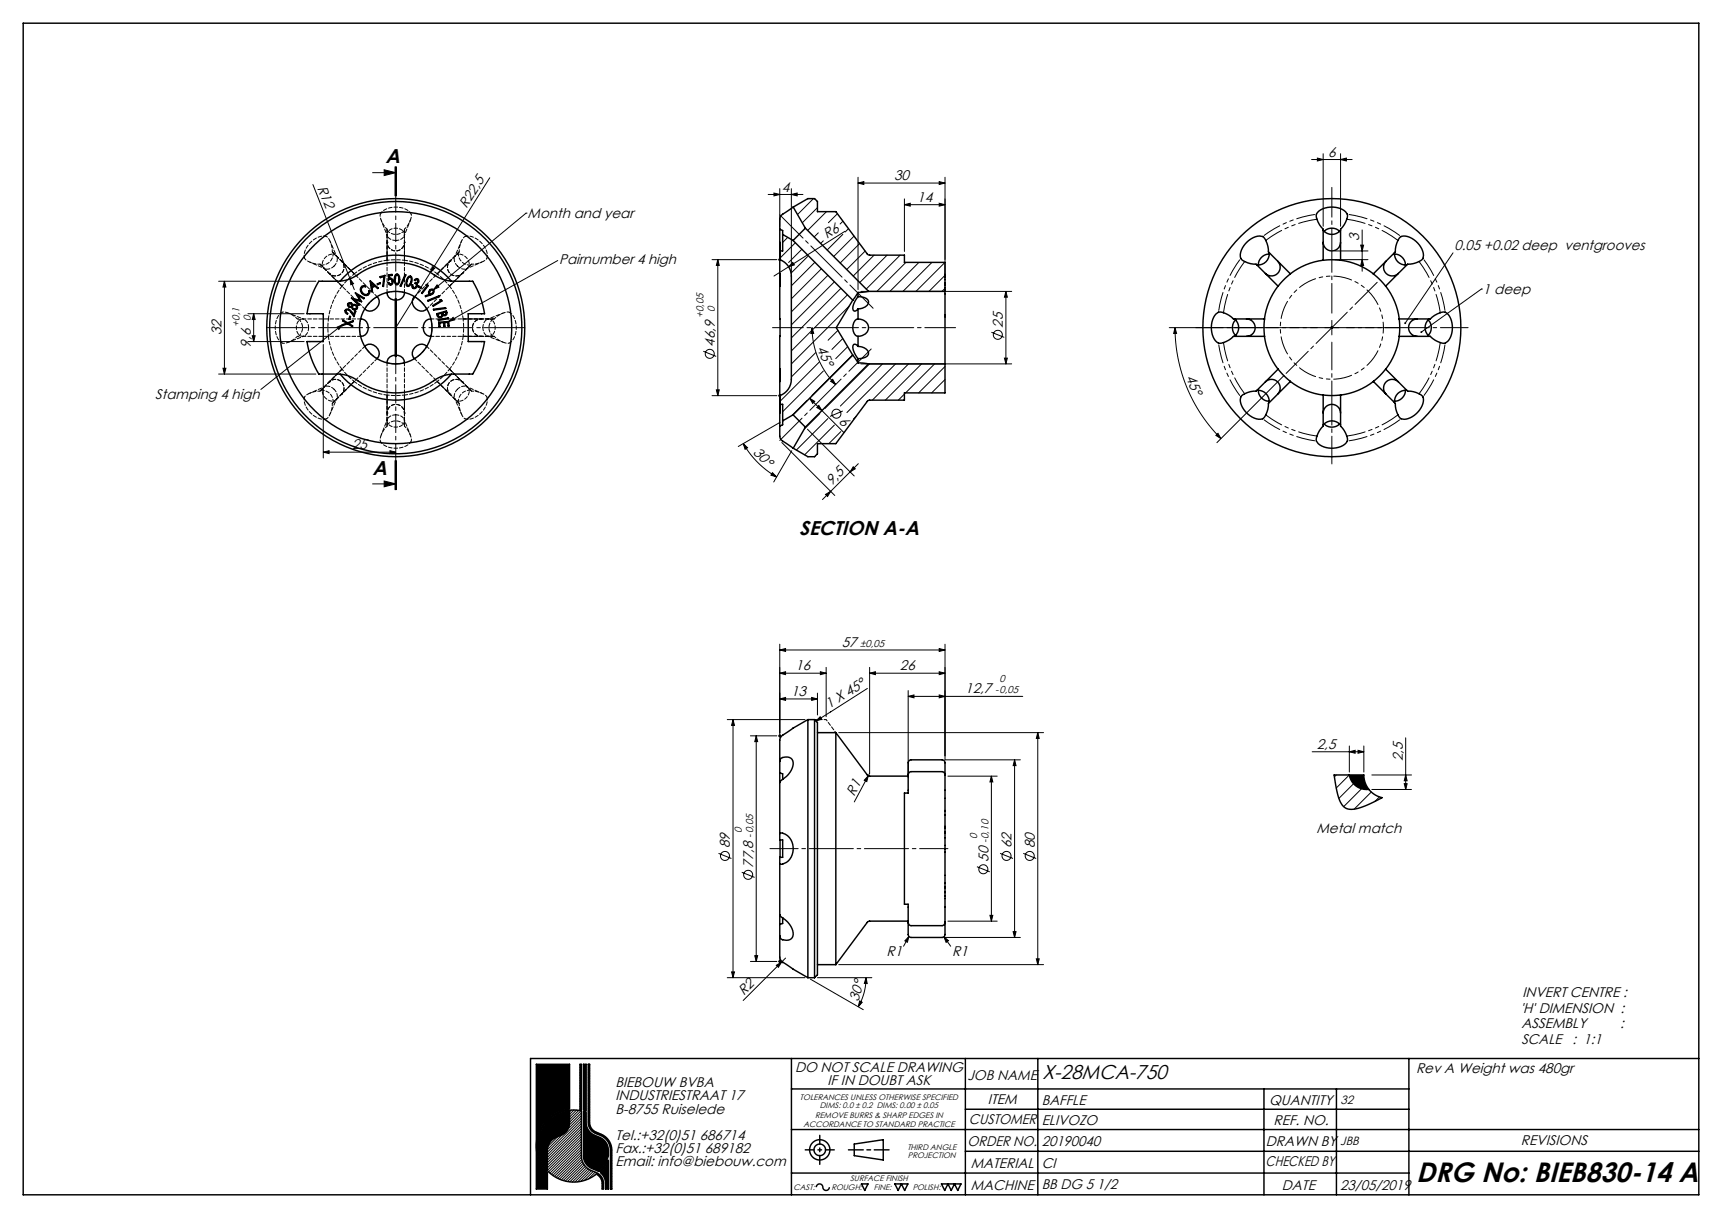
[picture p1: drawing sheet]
<svg xmlns="http://www.w3.org/2000/svg" width="594mm" height="420mm" viewBox="0 0 594 420" stroke-linecap="round" stroke-linejoin="round" font-family="sans-serif">
<g fill="none" stroke="#000" stroke-width=".34">
<path d="M128.5 59.5h8M132.5 58.5l4 1-4 1zM136.3 57.5v10M136.5 57.5v10M136.8 57.5v10M452.4 55h14M454.4 54.5l2 .5-2 .5zM456.4 53v25M462.4 55l2-.5v1zM462.4 53v25M107.9 63.6l14.3 36.3M168.9 61.3l-32.4 51.7"/>
<path d="M181.5 73.5h.1M181.5 73.5l-32 26.4M265 67.1h12M267 66.6l2 .5-2 .5zM269 65.1v12.9M273 67.1l2-.5v1zM273 65.1v29.1M278.7 68.5h2.3M280.6 68.5l-5.5 5.5M282 71.6l-5.3 5.2M285.1 73l-6.5 6.5M288.9 73.7l-3.1 3.1"/>
<path d="M290.8 76.3l-1 .9M291.4 79.8l-24.4 15.4M292.7 78.9l-1.2 1.1M296 63.1l2-.5v1zM296 61.1v38.7M296 63.1h30M312 70.6l2-.5v1zM312 68.6v18.1M312 70.6h14M324 62.6l2 .5-2 .5zM324 70.1l2 .5-2 .5zM326 61.1v34.9"/>
<path d="M469.9 79.3v14.2M75.4 97h33.6M77.4 97v32M77.4 97l.5 2h-1zM120.7 96.2l1.2 1.6-.9 .4zM149.1 92l.9 .5-1.5 1.4zM150.8 98.2l.6 .8-1.9 .9zM192.4 89.8l-37.6 21.1M245.6 89.5h22.4M247.6 89.5v46.9M247.6 89.5l.5 2h-1zM268.5 89.5h1"/>
<path d="M268.6 89.2l.7 .7M269 89v1M269.3 89.2l-.7 .7M271.7 81.9l-1.7 1.7M273.5 90.5l.5 .8-1.9 .7zM274.4 83.7l-5.3 5.3M276.6 86l-4.6 4.5M278.6 88.5l-5.7 5.7M281.1 90.4l-8.1 8.2M282.3 80.3l-1.5 1.4M283.3 92.7l-10.3 10.4M284 83l-.9 1"/>
<path d="M285.6 94.9l-12.6 12.6M287.8 97.2l-14.8 14.8M290.1 99.4l-17.1 17.1M290.7 80.8l-5.4 5.4M294.6 81.4l-7 7M296.5 84l-6.7 6.7M298.4 86.6l-6.3 6.3M301.5 88l-7.2 7.2M306 88l-9.4 9.4M310.5 88l-11.7 11.7M312.5 90.5l-10 10M317 90.5l-10 10"/>
<path d="M321.5 90.5l-10 10M325.9 95.1l-5.5 5.4M326 90.5l-10 10M326 99.4l-1.1 1.1M460.4 89.5h11.5M460.4 86.5h11.5M469.4 84.5h1l-.5 2zM469.9 89.5l.5 2h-1zM501.2 87.2l-16.5 24.2M511 99.7h.1M511 99.7l-20.7 14.8M85.5 108.2h19.4"/>
<path d="M85.5 117.8h19.4M87 115.8h1l-.5 2zM87.5 108.2l.5 2h-1zM87.5 108.2v9.6M111.5 118.8v39.1M116.3 112.8l1.8-.8-1.2 1.6zM118.1 112l-28.1 22.3M136.3 103v20M136.5 103v20M136.8 103v10zM136.8 113v10M154.8 110.9l1.5-1.4 .5 .8z"/>
<path d="M280.1 113l.6 2h-1zM280.1 113a27.8 27.8 0 0 0 8.1 19.6M289 113.9l-3.4 3.4M290.7 116.7l-3.7 3.8M292.3 101.7l-19.3 19.3M292.4 119.5l-4.1 4.2M292.9 105.5l-19.9 20M297 100.5h52M342 114.6l4.4 1.7M347 100.5v25M347 100.5l.5 2h-1zM403.3 113h32.3"/>
<path d="M405.3 113l.6 2h-1zM405.3 113a54.1 54.1 0 0 0 15.9 38.2M456.9 113h5M459 112.6l.8 .7M459.4 110.5v5M459.8 112.6l-.8 .7M75.4 129h33.6M76.9 127h1l-.5 2zM242.6 121.1l4.4 1.8M245.6 136.4h22.4M247.1 134.4h1l-.5 2zM268.5 136.4h1"/>
<path d="M268.6 136.1l.7 .7M269 135.9v1M269.3 136.1l-.7 .7M278.3 138.1l-5.2 5.2M279.3 137.3l1.7 1.1-.7 .7zM279.3 137.3l11.8 11.9M281.4 121.6l-8.4 8.4M282.7 124.8l-13.6 13.6M284 127.9l-14 14.1M286.5 131.5l.8-.7 .9 1.8zM294.1 122.3l-14 14.1M297 125.5h52"/>
<path d="M299.9 125.5l-15.3 15.4M304.4 125.5l-14.5 14.5M308.9 125.5l-16.8 16.8M312 135.9l-2.1 2.1M313.4 125.5l-12.5 12.5M317.9 125.5l-12.5 12.5M322.4 125.5l-10 10M326 126.4l-9.1 9.1M326 130.9l-4.6 4.6M326 135.4l-.1 .1M346.5 123.5h1l-.5 2zM442.9 129.5l-23.1 23.2"/>
<path d="M111.5 155.9l2-.5v1zM111.5 155.9h25M134.5 155.4l2 .5-2 .5zM136.3 158.9v10M136.5 158.9v10M136.8 158.9v10M256.4 153l1.5 1.4-.9 .5zM256.4 153a31.4 31.4 0 0 0 11.5 11.5M269.1 145.6l-14.4 8.4M269.7 152.6l18.2 18.3M273.1 155.4l-6.2 10.8M278.5 148l16.2 16.1"/>
<path d="M281.8 140.5l.7-.7 1 1.8zM282.8 142.6l-5.4 5.4M285.6 144.3l-10.9 10.9M287.8 146.6l-10.2 10.2M290.1 148.8l-4.2 4.2M290.7 141.7l-4.4 1.9M295.3 143.6l-.9 .9M296.1 159.9l-12.4 12.4M419.4 150.1l.7-.6 1.1 1.7zM128.5 166.9h8M132.5 165.9l4 1-4 1zM266.5 163l1.4 1.5-2-.7z"/>
<path d="M284.8 170.5l1.7-1.1-1 1.8zM294.3 161l.7 .7-1.8 1zM269 224.1l2-.5v1zM269 222.1v32.1M269 224.1h57M269 232.1l2-.5v1zM269 232.1h16M282 239v7.6M283 231.6l2 .5-2 .5zM285 230.1v17M299.2 237.4l-17.7 11.2M300 232.1l2-.5v1z"/>
<path d="M300 230.1v36.5l-5.3 9.9M300 232.1h26M313.3 238.1v30.2M324 231.6l2 .5-2 .5zM324 239.6l2 .5-2 .5zM324 223.6l2 .5-2 .5zM326 222.1v39.9h26M250.9 248.1h26.8M252.9 248.1l.5 2h-1zM252.9 248.1v89M258.9 253.7h9.1M260.9 253.7v77.8"/>
<path d="M260.9 253.7l.5 2h-1zM268.5 253.7h1M268.6 253.4l.7 .7M269 241l2-.5v1zM269 241h13M269.3 253.4l-.7 .7M280 240.5l2 .5-2 .5zM282.9 247.2l.5 .8-1.9 .6zM289.3 252.6h70.7M313.3 240.1l2-.5v1zM313.3 240.1h39.5M358 252.6l.5 2h-1z"/>
<path d="M358 252.6v80M452.6 259.2h17.9M465.5 259.2l2-.5v1zM465.5 257.2v9M468.5 258.7l2 .5-2 .5zM470.5 257.2v9M484.9 254.4v17.8M299.5 267.5l-.5 2-.9-.5zM327 267.6h17M342 267.6l.5 2h-1zM342 267.6v50M350 262v61.3"/>
<path d="M350 262l.5 2h-1zM460.9 267.2l-.6 .7M465.4 267.2l-4.5 4.5M466.9 270.2l-5.1 5.1M469.7 272l-6.2 6.2M473 273.1l-5.9 5.9M473.2 272.2h13.7M473.2 267.2h13.7M475.8 274.8l-1.5 1.6M484.4 270.2h1l-.5 2zM484.9 267.2l.5 2h-1zM247.9 294.3l4.4 1.7"/>
<path d="M337 298.9l4.4 1.7M345 294.3l4.4 1.7M353 294.3l4.4 1.7M255.9 300.8l4.4 1.8M327 317.6h17M341.5 315.6h1l-.5 2zM250.9 337.1h26.8M252.4 335.1h1l-.5 2zM258.9 331.5h9.1M260.4 329.5h1l-.5 2zM267.8 332.9l1.8-1.1-1.1 1.8zM268.5 331.5h1"/>
<path d="M268.6 331.2l.7 .7M269 331v1M269 330.4l.2 1 .8 .7M269.3 331.2l-.7 .7M271 330.4l-14.6 14.6M279.5 337.6l18.3 10.6M282 337.1h18.7M289.3 332.6h70.7M298.7 337.1l.4 2.1-1-.1zM298.7 337.1a20.1 20.1 0 0 1-2.6 10.1M313.5 322.9l-.5 2-.9-.5zM313.5 322.9l-1.8 3.4"/>
<path d="M325.6 323l1.6 1.4-.8 .6zM325.6 323l2.3 3.3M326 323.3h26M349.5 321.3h1l-.5 2zM357.5 330.6h1l-.5 2zM296.5 345.2l.9 .4-1.3 1.6zM200.3 367l-.3 .2M200.5 369.4l-.5 .5M200.5 370.3l-.5 .5M200.5 371.2l-.5 .5M200.5 372.1l-.5 .5M200.5 373l-.5 .5"/>
<path d="M200.5 373.9l-.5 .5M200.5 374.8l-.5 .5M200.5 375.7l-.5 .5M200.5 376.6l-.5 .5M200.5 377.5l-.5 .5M200.5 378.4l-.5 .5M200.5 379.3l-.5 .5M200.5 367.6l-.5 .5M200.5 368.5l-.5 .5M203 367l-.1 .1M203.4 367.5l-.5 .5M203.4 368.4l-.5 .4"/>
<path d="M203.4 369.3l-.5 .4M203.4 370.2l-.5 .4M203.4 371.1l-.5 .4M203.4 372l-.5 .4M203.4 372.9l-.5 .4M203.4 373.8l-.5 .4M203.4 374.7l-.5 .4M203.4 375.6l-.5 .4M203.4 376.5l-.5 .4M203.4 377.4l-.5 .4M203.4 378.2l-.5 .5M203.4 379.1l-.5 .5"/>
<path d="M192.4 392l-3.4 3.3M194 391.3l-5.2 5.1M196.5 382.9v4.2a4.8 4.8 0 0 1-3 4.4l-1.7 .7a4.8 4.8 0 0 0-3 4.4v7.1M197.1 382.8l-.6 .6M198 382.8l-1.5 1.5M198.8 382.8l-2.3 2.4M199.7 382.9l-3.2 3.2M200.5 380.2l-.5 .5M200.5 381.1l-.5 .5M200.5 382l-.5 .5M200.5 382.9l-4 4.1M200.5 383.8l-4.1 4.2"/>
<path d="M200.5 384.7l-4.6 4.7M200.5 385.6l-11.7 11.7M200.5 386.5l-11.7 11.7M200.5 387.4l-11.7 11.7M200.5 388.3l-11.7 11.7M200.5 389.2l-11.7 11.7M200.5 390.1l-11.7 11.7M200.5 391l-11.7 11.7M200.5 391.9l-11.7 11.7M200.5 392.8l-11.3 11.3M200.5 393.7l-10.8 10.8M200.5 394.6l-10.3 10.3"/>
<path d="M200.5 395.5l-9.8 9.8M200.5 396.4l-9.3 9.3M200.5 397.3l-8.7 8.7M200.5 398.2l-8.1 8.1M200.6 399.1l-7.6 7.5M200.7 399.8l-7.1 7.1M203.4 380l-.5 .5M203.4 380.9l-.5 .5M203.4 381.8l-.5 .5M203.4 382.7l-.5 .5M203.4 383.6l-.5 .5M203.4 384.5l-.5 .5"/>
<path d="M203.4 385.4l-.5 .5M203.4 386.3l-.5 .5M203.4 387.2l-.4 .5M203.5 388l-.4 .4M203.8 388.7l-.4 .3M204.1 389.2l-.3 .4M204.5 389.7l-.3 .3M205 390.1l-.3 .3M205.6 390.4l-.3 .3M206.3 390.6l-.4 .4M206.9 390.9l-.4 .4M207.5 391.2l-.3 .3"/>
<path d="M208.1 391.5l-.3 .3M208.7 391.8l-.4 .4M209.1 392.3l-.3 .3M209.6 392.7l-.4 .4M210 393.2l-.4 .4M210.3 393.8l-.3 .3M210.6 394.4l-.4 .4M210.8 395.1l-.4 .4M211 395.8l-.5 .4M211 396.6l-.4 .5M211 397.5l-.4 .5M211 398.4l-.4 .5"/>
<path d="M211 399.3l-.4 .5M200.9 400.5l-6.6 6.6M201.2 401.1l-6.2 6.2M201.5 401.7l-5.7 5.7M201.9 402.2l-5.3 5.3M202.4 402.6l-5 5M202.9 403l-4.6 4.6M203.4 403.4l-4.1 4.1M204 403.7l-3.7 3.7M204.7 403.9l-3.2 3.2M205.3 404.2l-2.4 2.3M205.9 404.5l-.9 .9"/>
<path d="M206.5 404.8l-.4 .3M207 405.2l-.4 .3M207.4 405.7l-.4 .3M207.7 406.2l-.3 .4M208 406.9l-.4 .4M208.1 407.6l-.4 .5M208.2 408.5l-.5 .5M208.2 409.4l-.5 .5M211 400.2l-.4 .5M211 401.1l-.4 .5M211 402l-.4 .5M211 402.9l-.4 .5"/>
<path d="M211 403.8l-.4 .5M211 404.7l-.4 .5M211 405.6l-.4 .5M211 406.5l-.4 .5M211 407.4l-.4 .5M211 408.3l-.4 .5M211 409.2l-.4 .5"/>
<circle cx="344.2" cy="115.5" r="1.56"/>
<circle cx="244.8" cy="122" r="1.56"/>
<circle cx="288.5" cy="142.7" r="1.56"/>
<circle cx="250.1" cy="295.1" r="1.56"/>
<circle cx="339.2" cy="299.7" r="1.56"/>
<circle cx="347.2" cy="295.1" r="1.56"/>
<circle cx="355.2" cy="295.1" r="1.56"/>
<circle cx="258.1" cy="301.7" r="1.56"/>
</g>
<g fill="none" stroke="#000" stroke-width=".5">
<path d="M8 8h578v404h-578zM269 79l1 .5v1.3M269 79v10.7M273.6 71.4l5.1-2.9h2.3l1 1v3.5h6.3l11.1 14.8 12.6 .2v2.5h14v4.6M273.6 71.4l-2.8 1.9a2.75 2.75 0 0 0-1.8 3.3v2.4M273.6 71.4l4.2 7.3M277.8 78.7l-4.2 4.2M277.8 78.7l21.8 21.8M455 72.8a7.8 7.8 0 0 1 9.2 .2l.6 .9a6.4 6.4 0 0 1-2.4 5.1v10.8l-3-.2-3 .2v-10.8a6.4 6.4 0 0 1-2.3-5.1zM456.4 79.5a4 4 0 0 0 6 0M456.8 79.8a3.7 3.7 0 0 1 5.3 0M110 97h6.4a13.4 13.4 0 0 0 8.5-3.3 22.7 22.7 0 0 1 25.5 1.5l2.6 1.2 1.8 .4 8.2 .2a28.1 28.1 0 0 1 4.1 11.2h-5.6v9.6h5.6a28.3 28.3 0 0 1-4.1 11.2h-6.3a13.4 13.4 0 0 0-8.6 3.3 22.7 22.7 0 0 1-25.5-1.6l-2.6-1.1-1.8-.5-8.1-.1a28.3 28.3 0 0 1-4.2-11.2h5.6v-9.6h-5.6a31 31 0 0 1 4.1-11.2z"/>
<path d="M117.3 96.9a25 25 0 0 1 38.4 0M124.8 98.8l.7-.3 .6 .1v.3l-1.1 .2-.3 .4a1.69 1.69 0 0 0 1.8 2.1 1.1 1.1 0 0 0 .8-1.3h.3a1.47 1.47 0 0 1-1.1 1.6 1.47 1.47 0 0 1-1.7-.8 1.62 1.62 0 0 1 0-2.3zM127.7 96.9l2.8 2.5-.3 .1-.9-.8-1 .5 .2 1.2-.3 .2zM128.1 97.6l1 .8-.8 .5zM130.2 97.9l.9-.4 .1 .3-.9 .4zM131.1 95.4l1.7-.4-.5 3.8-.3-.1 .5-3.3-1.3 .3zM134.1 94.8l1.1-.2 .1 .4-1 .1v.9l.3-.1a1.15 1.15 0 0 1 1 1.3 1.15 1.15 0 0 1-1.2 1l-.6-.8 .9 .6 .5-.5a.93 .93 0 0 0-.4-1.2l-.8 .2zM136.5 94.7l.5-.2a2.32 2.32 0 0 1 .2 3.6l-.3 .1a1.84 1.84 0 0 1-.8-2.4zM136.6 95l.4-.2a2.02 2.02 0 0 1-.1 3.1l-.2-.1a2.2 2.2 0 0 1-.1-2.8zM139.7 94.8h.3l-1.7 3.8h-.3zM140.6 95.7l.4-.4 .6-.1a2.32 2.32 0 0 1-.7 3.6l-.3-.1a1.85 1.85 0 0 1-.2-2.5zM141.1 95.6l.4-.1a2.02 2.02 0 0 1-.8 2.9l-.2-.1a2.2 2.2 0 0 1 .6-2.7z"/>
<path d="M143.2 96.3a.8 .8 0 0 1 1.2 .2 .8 .8 0 0 1-.3 1.1l-.3 .2a1 1 0 0 1-.3 1.5 1 1 0 0 1-1.4-.5v-.6l.3 .1a.71 .71 0 0 0 .6 .8 .71 .71 0 0 0 .8-.6 .71 .71 0 0 0-.6-.8l.1-.3a.54 .54 0 0 0 .9-.3 .54 .54 0 0 0-.7-.6l-.3 .2-.3-.1zM144.4 98.6l.9 .5-.2 .3-.8-.5zM147 98.3l.3-.2 .4 .4-2.1 2.7-.2-.2 1.9-2.4zM269 98.7v28.6M269 94.4v4.3M269 89.7v4.7M269.1 89.6a6 6 0 0 1 3.9 5.6v35.6a6 6 0 0 1-3.9 5.6M269.1 89.6l-.1 .1M269.1 83.5v3M269.1 86.5v3.1M270 80.8v5.7h-.9M270 80.8l3.6 2.1"/>
<path d="M273.6 82.9l20.6 20.6M325.9 94.8l.1 .3M326 97.6l-.1 .3M326 95.5h.1M326 98.5h.1M326 99.2h.1M326 96.4h.1M326 97.5h.1M326 100h.1M326 97.6v.4M326 95.1v2.5M326 98v2.5"/>
<path d="M437.8 87.7a3.7 3.7 0 0 0-3.7 3.7M437.9 87.2a4 4 0 0 1-4.3 4.2M440.7 90a3 3 0 0 1 0 4.3 3 3 0 0 1-4.2 0M440.9 98.7a23.5 23.5 0 0 0-4.7 11.3M440.9 98.7h.1M445.1 94.4l-7.6-7.5a6.4 6.4 0 0 0-2-5.3 7 7 0 0 0-7.3 4.6 2.65 2.65 0 0 0 .9 3.9l2.3 .8 1.9 .2 7.6 7.6M445.1 94.4l-2.2 2-2 2.3M456.4 89.7a23.5 23.5 0 0 0-11.3 4.7M456.4 83.5a3 3 0 0 0 3 3 3 3 0 0 0 3-3M462.4 89.7a23.5 23.5 0 0 1 11.3 4.7M478 98.7a23.4 23.4 0 0 1 4.7 11.3M478.1 90a3 3 0 0 0 0 4.3 3 3 0 0 0 4.3 0"/>
<path d="M481 87.2a4 4 0 0 0 4.2 4.2M481 87.7a3.7 3.7 0 0 1 3.8 3.7M483 81.8a5.2 5.2 0 0 1 6.1 2 4.9 4.9 0 0 1 1.4 5.7l-2 1.1-2.9 .5-7.6 7.6-2-2.3-2.3-2 7.6-7.5 .5-3zM118.3 110.4l1.6 .9 1.9-.7-.1 .3-1.5 .6 1.4 .8v.4l-1.7-1.1-1.8 .7v-.3l1.5-.6-1.3-.7zM119.3 106.7a1.45 1.45 0 0 1 2 .8l.7 1 .4-1.2 .3 .1-.6 1.8a3.3 3.3 0 0 0-2.2-2.4l-.4 .2-.2 .4 .6 .7-.1 .2a.97 .97 0 0 1-.5-1.6zM120.2 104.5h.9l.5 .6a1.03 1.03 0 0 1 1.6 .4 1.03 1.03 0 0 1-.7 1.4 1.03 1.03 0 0 1-1.2-1 .87 .87 0 0 1-1.2-.2 .87 .87 0 0 1 .1-1.2zM120.6 109.1h.3l-.2 1h-.3zM121.2 102.8l2.6 2.4 .1-.2-1.8-1.7 2.6 .7M121.3 102.8l2.9 .8-1.6-2.6 3 1.8-.1 .2-2.2-1.3 1.4 2.3M121.3 102.8h-.1M124.5 110a3 3 0 0 1 2.5 3 3 3 0 0 1-2.5 3M124.7 104h.1"/>
<path d="M125.9 119.3a3 3 0 0 1 3.9 .4 3 3 0 0 1 .3 3.9M130.1 102.4a3 3 0 0 1-.3 3.9 3 3 0 0 1-3.9 .3M133.5 101a3 3 0 0 0 3 2.5 3 3 0 0 0 3-2.5M142.9 102.4a3 3 0 0 0 .3 3.9 3 3 0 0 0 3.9 .3M147.1 119.4a3 3 0 0 0-3.9 .3 3 3 0 0 0-.3 3.9M147.5 103.6l3.9-1.6 .2 .2-3.9 1.6zM148.2 100.1a.83 .83 0 0 1 1-.4 .83 .83 0 0 1 .5 1 3.5 3.5 0 0 1-2.9 1.6v-.3l1.5-.5-.5-.5zM148.5 110a3 3 0 0 0-2.5 3 3 3 0 0 0 2.5 3M149.3 105.3l2.7-1.6-.2-.3 .4-.1 .3 .5-3 1.8zM149.5 106.6l4.2-.5 .1 .3-4.2 .5zM150.6 108.2l3.4-1a.96 .96 0 0 1 0 1.3 .96 .96 0 0 1-1.2 .2 1 1 0 0 1-.9 .8 1 1 0 0 1-1.1-.6zM151 108.4l1.3-.4a.75 .75 0 0 1-.3 1.2 .75 .75 0 0 1-1-.8z"/>
<path d="M151.2 110.2l3.4-.6 .1 .3-3.5 .6zM151.3 111.1l3.5-.2 .1 1.5h-.3l-.1-1.2h-1.1l.1 1.3h-.4l-.1-1.2-1.3 .1 .1 1.2h-.4zM152.7 107.9l1-.3a.61 .61 0 0 1-.3 1 .61 .61 0 0 1-.7-.7zM294.2 103.5l-5.7 9.5 5.7 9.5M295.9 110a3.4 3.4 0 0 0-1.3 5l.5 .6 .8 .4M296 100.8l-1.8 2.7M296 119.4l.7 .1a2.76 2.76 0 0 1 2.9 2.7 3.5 3.5 0 0 1-3.6 1.5M296 106.5v3.5a3 3 0 0 1 3.2 1.6 3 3 0 0 1-.7 3.5l-1 .6-1.5 .3v3.4M296 102.3l1.4 .1a1.79 1.79 0 0 1 2.1 1.2 1.79 1.79 0 0 1-1 2.2l-1 .5-1.5 .2M296 100.8v1.5M296 102.3l-.6 .7a5.3 5.3 0 0 0-1.1 4l.8 .3 .9-.8M296 119.4l-.6-.5-.9-.1a4.3 4.3 0 0 0 1.1 4.4l.4 .5"/>
<path d="M299.6 100.5l-3.6 .3M299.6 100.5h26.4M326 100.5v25M326 101.3h.1M326 109.2h.1M326 108.6h.1M425.9 110a4 4 0 0 1 0 6M426.3 110.3a3.7 3.7 0 0 0 0 5.3M430 110a3 3 0 0 1 3 3 3 3 0 0 1-3 3M436.2 116a23.5 23.5 0 0 0 4.7 11.3M436.2 110h-10.7a6.4 6.4 0 0 0-5.2-2.3 7 7 0 0 0-1.9 8.4 2.65 2.65 0 0 0 3.4 2.1l2.2-1 1.5-1.2h10.7M436.2 110l-.2 3 .2 3"/>
<path d="M482.6 110h10.8a6.4 6.4 0 0 1 5.1-2.3 6.9 6.9 0 0 1 2 8.2 2.94 2.94 0 0 1-3.1 2.4l-2.5-1.1-1.5-1.2h-10.8M482.6 110l.2 3-.2 3M482.7 116a23.4 23.4 0 0 1-4.7 11.3M488.9 110a3 3 0 0 0-3 3 3 3 0 0 0 3 3M492.6 110.3a3.7 3.7 0 0 1 0 5.3M492.9 110a4 4 0 0 0 0 6M117.3 129a25 25 0 0 0 38.4 0M133.5 125a3 3 0 0 1 3-2.5 3 3 0 0 1 3 2.5M269 136.2l.1 .2M269 131.6v4.6M269 127.3v4.3M269 136.2v10.7"/>
<path d="M269.1 139.4v3M269.1 136.4v3M269.1 139.4h.9v5.7M294.2 122.5l1.8 2.6M294.2 122.5l-20.6 20.5M296 125.1l3.6 .4M296 123.7v1.4M299.6 125.5h26.4M299.6 125.5l-21.8 21.8M326 125.5v10h-14v2.5h-12.4l-11.3 15h-6.3v3.5l-1 1h-2.3l-5.1-2.9M428.3 136.4l2.1-1 2.9-.5 7.6-7.6 2 2.2 2.2 2-7.6 7.6a6.4 6.4 0 0 1-2 5.3 6.9 6.9 0 0 1-7.2-4.4 3.3 3.3 0 0 1 0-3.6zM433.6 134.5a4 4 0 0 1 4.3 4.3"/>
<path d="M434.1 134.6a3.7 3.7 0 0 0 3.7 3.7M436.5 131.7a3 3 0 0 1 4.2 0 3 3 0 0 1 0 4.2M440.9 127.3h.1M445.1 131.6a23.4 23.4 0 0 0 11.3 4.6M456.4 136.2l3 .2 3-.2v10.7a6.4 6.4 0 0 1 2.4 5.2 6.9 6.9 0 0 1-8.3 2 2.93 2.93 0 0 1-2.4-3.1l1.1-2.6 1.2-1.5zM473.7 131.6a23.4 23.4 0 0 1-11.3 4.6M478 127.3l7.6 7.6a6.4 6.4 0 0 1 5.3 2 6.9 6.9 0 0 1-4.5 7.2 2.93 2.93 0 0 1-3.9-.5l-1-2.6-.2-1.9-7.6-7.5M478 127.3l-4.3 4.3M482.4 131.7a3 3 0 0 0-4.3 0 3 3 0 0 0 0 4.2M484.8 134.6a3.7 3.7 0 0 1-3.8 3.7M485.2 134.5a4 4 0 0 0-4.2 4.3M269 146.9v2.5a3.1 3.1 0 0 0 2.3 3.6l2.3 1.6"/>
<path d="M270 145.1v1.4l-1 .4M273.6 143l4.2 4.3M273.6 143l-3.6 2.1M277.8 147.3l-4.2 7.3M456.4 146.5a4 4 0 0 1 6 0M456.4 142.4a3 3 0 0 1 3-3 3 3 0 0 1 3 3M456.8 146.2a3.7 3.7 0 0 0 5.3 0M278.7 248.1v89M278.7 248.1l-7.4 4.6a3.4 3.4 0 0 0-2.3 4.2v5.7M278.7 248.1h2.3M281 248.1l1 1v87l-1 1M281 248.1v89"/>
<path d="M282 252.6h6.3M288.3 252.6l11.1 14.9 13.9 .1M288.3 252.6v80M269 262.6a1.33 1.33 0 0 1 1-1.4 2.53 2.53 0 0 1 3.1 .5 2.53 2.53 0 0 1 .2 3.2 11.3 11.3 0 0 1-4.2 4.6l-.1 .3M269 269.8v17.7M269 262.6v3.9M269 266.5l1 .3v2M269 266.5v3.3M313.3 267.3v6.2h-1.3v38.3h1.3v6.2M313.3 267.3l.2-.7 .8-.5h10.8l.5 .3 .4 .9M313.3 267.3v-2.2a4.1 4.1 0 0 1 .4-2.9l11.3-.2a1.48 1.48 0 0 1 1 2.1v3.2M326 267.3v50.7"/>
<path d="M326 279.7h.1M326 275.3h.1M460.2 267.2h10.3a8 8 0 0 0 6.3 7.8l-4 2.1a12 12 0 0 1-8.2 1.8 7.8 7.8 0 0 1-3.5-6.4zM465.5 267.2a6.1 6.1 0 0 0 6.7 5M269 287.5v-.1a4 4 0 0 1 4.5 3.8 5.1 5.1 0 0 1-4.4 6.8l-.1-.2M269 287.5v2.1h1v6h-1v2.2M269 297.8v17.6M269.1 289.6v6M326 291.5h.1M326 287.3h.1M326 292.9h.1M326 285h.1"/>
<path d="M326 288.9h.1M326 293.9h.1M326 285.5h.1M326 286.8h.1M326 281h.1M269 315.4l1 1.1M269 318.8v3.9M269 315.4v3.4M270 316.5a5.9 5.9 0 0 1 3.3 6.8 2.8 2.8 0 0 1-4.2 0l-.1-.6M270 316.5v1.9l-1 .4M313.3 317.6l-13.9 .2-11.1 14.8M313.3 318l.2 .8 .7 .4h10.8a1.09 1.09 0 0 0 1-1.2"/>
<path d="M313.3 318v2.7a2.06 2.06 0 0 0 .9 2.6h10.8a1.41 1.41 0 0 0 1-2.1v-3.2M326 304.5h.1M326 301.9h.1M326 307.8h.1M326 308.9h.1M326 306.1h.1M326 307.6h.1M326 309.8h.1M269 322.7v3.8a8.4 8.4 0 0 0 .5 4.9l4.1 2.8 5.1 2.9M278.7 337.1h2.3M282 332.6h6.3M185 367h11.5v15.4a12.9 12.9 0 0 0-10.8 8.6 12.9 12.9 0 0 0 3.1 13.4v5.6h-3.8z"/>
<path d="M200.1 367h.4v31.5a5.5 5.5 0 0 0 3.4 5.1l1.8 .7a4.1 4.1 0 0 1 2.5 3.8v1.9h-.5v-2.2l-.3-1.1-.8-1.2-.9-.6a12.4 12.4 0 0 1-16.9-1.2v-7.1a4.8 4.8 0 0 1 3-4.4l1.7-.7a4.8 4.8 0 0 0 3-4.4v-4.3l3.5 .2zM201.2 367h1v16l-1-.3zM202.9 367h.5v20.6l.4 1.1 .8 1.1 2.8 1.3a6 6 0 0 1 3.6 5.5v13.4h-.4v-13.4a5.5 5.5 0 0 0-3.4-5l-1.8-.8a4.1 4.1 0 0 1-2.5-3.7zM273 365v47M273 375.5h213M333 365v47M358 365v47M436 375.5v36.5M461 375.5v36.5M486 365v47M586 365h-403v47M196.5 382.9a12.4 12.4 0 0 0-10.3 8 12.4 12.4 0 0 0 2.6 12.8"/>
<path d="M201.2 383.2l1 .3v3.6a4.8 4.8 0 0 0 2.9 4.4l1.8 .7a4.8 4.8 0 0 1 2.9 4.4 6.4 6.4 0 0 1-.7 4l-1.1 1.8-1.4 1.6-2.4-1.1a4.8 4.8 0 0 1-3-4.4zM273 389.5h313M294.7 394.5l10-1.5v7l-10-1.5zM333 397h253M333 382.5h153M209.8 400.1v9.9h-.9l-.3-3.4-.5-1.2-1.1-1.1 1.6-2zM273 404.5h213M281.6 409.4a1.2 1.2 0 0 1 1.4-1.1 1.2 1.2 0 0 1 .9 1.5 1.12 1.12 0 0 0 1.3 .7 1.12 1.12 0 0 0 .9-1.1M297.2 408.2h2.2l-1.1 2.3zM308.7 408.2h4.5l-1.1 2.3-1.2-2.3-1.1 2.3zM324.7 408.2h6.8l-1.1 2.3-1.2-2.3-1.1 2.3-1.1-2.3-1.1 2.3z"/>
<circle cx="120.8" cy="105.2" r=".55"/>
<circle cx="122.2" cy="105.9" r=".71"/>
<circle cx="136.5" cy="113" r="12.5"/>
<circle cx="136.5" cy="113" r="40"/>
<circle cx="136.5" cy="113" r="43.5"/>
<circle cx="136.5" cy="113" r="44.5"/>
<circle cx="148.7" cy="100.7" r=".66"/>
<circle cx="459.4" cy="113" r="44.5"/>
<circle cx="282.8" cy="396.5" r="2"/>
<circle cx="282.8" cy="396.5" r="3.5"/>
</g>
<path d="M292.7 396.5h14" fill="none" stroke="#000" stroke-width=".5" stroke-dasharray="6.3 1.3 1.3 1.3" stroke-dashoffset="1.3"/>
<path d="M277.8 396.5h10M282.8 401.5v-10" fill="none" stroke="#000" stroke-width=".5" stroke-dasharray="6.3 1.3 1.3 1.3" stroke-dashoffset="3.3"/>
<g fill="#000">
<path d="M465.5 267.2h5l.4 2.7 1.3 2.3-2.3-.2-2.2-1-1.5-1.7z" fill-rule="evenodd"/>
<path d="M185 367v28.2a12.9 12.9 0 0 1 11.5-12.8v-15.4zM185 395.2v14.8h3.8v-5.6a12.9 12.9 0 0 1-3.8-9.2zM201.2 367v15.7l1 .3v-16zM201.2 383.2l.2 16.6 .6 1.3 1.1 1.2 3.5 1.7 1.7-2 1.3-2.6 .2-.8-.1-3.2-.6-1.4-1-1-3.7-1.9-1.4-1.3-.8-2.1v-4.2zM209.8 400.1l-.9 1.8-1.3 1.8a.59 .59 0 0 0-.5 .7 .59 .59 0 0 0 .6 .5l1 2 .2 3.1h.9zM189.2 386.3a12.4 12.4 0 0 0-.4 17.4v-7.2l.3-1.5 1.4-2 3.7-1.9 1.6-1.6 .6-2 .1-4.6-3.7 1-1.9 1z" fill-rule="evenodd"/>
</g>
<path d="M136.5 57.5v55.5" fill="none" stroke="#000" stroke-width=".34" stroke-dasharray="6.3 1.3 1.3 1.3" stroke-dashoffset=".9"/>
<path d="M136.5 113v55.9" fill="none" stroke="#000" stroke-width=".34" stroke-dasharray="6.3 1.3 1.3 1.3" stroke-dashoffset=".6"/>
<path d="M265.6 292.6h61.4" fill="none" stroke="#000" stroke-width=".34" stroke-dasharray="15.2 1.3 1.3 1.3" stroke-dashoffset="5.5"/>
<path d="M475.1 97.3l-31.5 31.5M269 151.9l31.5-31.6" fill="none" stroke="#000" stroke-width=".34" stroke-dasharray="15.2 1.3 1.3 1.3" stroke-dashoffset="4.4"/>
<path d="M482.6 113h-46" fill="none" stroke="#000" stroke-width=".34" stroke-dasharray="15.2 1.3 1.3 1.3" stroke-dashoffset="3.7"/>
<path d="M266.5 113h63.1" fill="none" stroke="#000" stroke-width=".34" stroke-dasharray="15.2 1.3 1.3 1.3" stroke-dashoffset="4.6"/>
<path d="M459.4 108v-43.4" fill="none" stroke="#000" stroke-width=".34" stroke-dasharray="15.2 1.3 1.3 1.3" stroke-dashoffset="5"/>
<path d="M454.4 113h-42M459.4 118v42M464.4 113h42" fill="none" stroke="#000" stroke-width=".34" stroke-dasharray="15.2 1.3 1.3 1.3" stroke-dashoffset="5.7"/>
<path d="M92 113h89" fill="none" stroke="#000" stroke-width=".34" stroke-dasharray="15.2 1.3 1.3 1.3" stroke-dashoffset="1.2"/>
<path d="M269 74.1l32.2 32.2" fill="none" stroke="#000" stroke-width=".34" stroke-dasharray="15.2 1.3 1.3 1.3" stroke-dashoffset="3.9"/>
<g fill="none" stroke="#000" stroke-width=".34" stroke-dasharray="1.3 .6" stroke-dashoffset=".5">
<path d="M131.4 75.6l.9 1.9 1.2 1.5M139.5 79l1.3-1.5 .9-1.9M139.5 79.5v4M106.4 90.2l2.1 .7 1.9 .2M113.6 94.3l-2.9-2.9M114.6 86.9l-.2-2-.7-2M115 87.2l2.8 2.8M122.2 94.4l-2.2 2-2 2.3M133.5 83.5v-4M139.5 89.8l-3-.2-3 .2M155.1 98.7l-2-2.3-2.3-2M155.2 90l2.9-2.8"/>
<path d="M159.3 82.9l-.7 2-.2 2M162.3 91.4l-2.8 2.9M162.6 91.1l2-.2 2-.7M99.1 118.1l2-.9 1.5-1.2M102.6 110l-1.5-1.3-2-.9M113.3 110l-.2 3 .2 3M124.4 110a12.5 12.5 0 0 0 0 6M125.8 119.4a12.5 12.5 0 0 0 4.3 4.3M130.1 102.3a12.5 12.5 0 0 0-4.3 4.2M139.5 100.8a12.5 12.5 0 0 0-6 0M147.2 106.5a12.5 12.5 0 0 0-4.2-4.2M148.7 116a12.5 12.5 0 0 0 0-6"/>
<path d="M159.7 116l.2-3-.2-3M166 110h4M170 116h-4M170.5 116l1.5 1.2 1.9 .9M173.9 107.8l-1.9 .9-1.5 1.3M110.4 134.9l-1.9 .2-2.1 .7M110.7 134.5l2.9-2.8M117.8 135.9l-2.8 2.9M118 127.3l2 2.2 2.2 2M133.5 136.2l3 .2 3-.2M133.5 125.1a12.5 12.5 0 0 0 6 0M143 123.7a12.5 12.5 0 0 0 4.2-4.3"/>
<path d="M150.8 131.5l2.3-2 2-2.2M158.1 138.8l-2.9-2.9M158.4 139.1l.2 1.9 .7 2.1M159.5 131.7l2.8 2.8M166.6 135.8l-2-.7-2-.2M113.7 143.1l.7-2.1 .2-1.9M133.5 146.9l-1.2 1.5-.9 2M133.5 146.5v-4.1M139.5 142.4v4.1M141.7 150.4l-.9-2-1.3-1.5M281 248.1h4"/>
</g>
<g fill="none" stroke="#000" stroke-width=".34" stroke-dasharray="1.3 .6" stroke-dashoffset=".7">
<path d="M113.6 94.3a3 3 0 0 0 4.2 0 3 3 0 0 0 0-4.3M117.8 90a3 3 0 0 1 0 4.3 3 3 0 0 1-4.2 0M133.5 83.5a3 3 0 0 0 3 3 3 3 0 0 0 3-3M139.5 83.5a3 3 0 0 1-3 3 3 3 0 0 1-3-3M155.2 90a3 3 0 0 0 0 4.3 3 3 0 0 0 4.3 0M159.5 94.3a3 3 0 0 1-4.3 0 3 3 0 0 1 0-4.3M166 116a3 3 0 0 1-3-3 3 3 0 0 1 3-3M166 110a3 3 0 0 0-3 3 3 3 0 0 0 3 3M113.6 131.7a3 3 0 0 1 4.2 0 3 3 0 0 1 0 4.2M117.8 135.9a3 3 0 0 0 0-4.2 3 3 0 0 0-4.2 0M155.2 135.9a3 3 0 0 1 0-4.2 3 3 0 0 1 4.3 0M159.5 131.7a3 3 0 0 0-4.3 0 3 3 0 0 0 0 4.2"/>
<path d="M133.5 142.4a3 3 0 0 1 3-3 3 3 0 0 1 3 3M139.5 142.4a3 3 0 0 0-3-3 3 3 0 0 0-3 3M285 248.1l3.3 4.5"/>
</g>
<g fill="#000">
<path d="M120.7 96.2l1.2 1.6-.9 .4zM149.1 92l.9 .5-1.5 1.4zM273.5 90.5l.5 .8-1.9 .7zM282.9 247.2l.5 .8-1.9 .6zM299.5 267.5l-.5 2-.9-.5zM267.8 332.9l1.8-1.1-1.1 1.8z"/>
<path d="M132.5 58.5l4 1-4 1zM132.5 165.9l4 1-4 1z"/>
<path d="M462.4 55l2-.5v1zM454.4 54.5l2 .5-2 .5zM324 231.6l2 .5-2 .5zM300 232.1l2-.5v1z"/>
<path d="M267 66.6l2 .5-2 .5zM273 67.1l2-.5v1z"/>
<path d="M296 63.1l2-.5v1zM324 62.6l2 .5-2 .5z"/>
<path d="M324 70.1l2 .5-2 .5zM312 70.6l2-.5v1z"/>
<path d="M77.4 97l.5 2h-1zM76.9 127h1l-.5 2z"/>
<path d="M247.6 89.5l.5 2h-1zM247.1 134.4h1l-.5 2z"/>
<path d="M469.4 84.5h1l-.5 2zM469.9 89.5l.5 2h-1z"/>
<path d="M87.5 108.2l.5 2h-1zM87 115.8h1l-.5 2z"/>
<path d="M116.3 112.8l1.8-.8-1.2 1.6zM154.8 110.9l1.5-1.4 .5 .8zM150.8 98.2l.6 .8-1.9 .9zM484.5 111.2v.5l.2-.3-.2 .3a.33 .33 0 0 0 .5-.1 .33 .33 0 0 0-.1-.4 .33 .33 0 0 0-.4 0zM490.1 114.3l-.1 .4 .3-.2-.3 .2a.33 .33 0 0 0 .5 .1 .33 .33 0 0 0 0-.5 .33 .33 0 0 0-.4 0zM325.6 323l1.6 1.4-.8 .6zM313.5 322.9l-.5 2-.9-.5z"/>
<path d="M280.1 113l.6 2h-1zM286.5 131.5l.8-.7 .9 1.8z"/>
<path d="M405.3 113l.6 2h-1zM419.4 150.1l.7-.6 1.1 1.7z"/>
<path d="M279.3 137.3l1.7 1.1-.7 .7zM281.8 140.5l.7-.7 1 1.8z"/>
<path d="M346.5 123.5h1l-.5 2zM347 100.5l.5 2h-1z"/>
<path d="M111.5 155.9l2-.5v1zM134.5 155.4l2 .5-2 .5z"/>
<path d="M256.4 153l1.5 1.4-.9 .5zM266.5 163l1.4 1.5-2-.7z"/>
<path d="M284.8 170.5l1.7-1.1-1 1.8zM294.3 161l.7 .7-1.8 1z"/>
<path d="M269 224.1l2-.5v1zM324 223.6l2 .5-2 .5z"/>
<path d="M283 231.6l2 .5-2 .5zM269 232.1l2-.5v1z"/>
<path d="M280 240.5l2 .5-2 .5zM269 241l2-.5v1zM324 239.6l2 .5-2 .5zM313.3 240.1l2-.5v1z"/>
<path d="M468.5 258.7l2 .5-2 .5zM465.5 259.2l2-.5v1z"/>
<path d="M342 267.6l.5 2h-1zM341.5 315.6h1l-.5 2z"/>
<path d="M350 262l.5 2h-1zM349.5 321.3h1l-.5 2zM252.9 248.1l.5 2h-1zM252.4 335.1h1l-.5 2zM358 252.6l.5 2h-1zM357.5 330.6h1l-.5 2z"/>
<path d="M484.4 270.2h1l-.5 2zM484.9 267.2l.5 2h-1z"/>
<path d="M260.4 329.5h1l-.5 2zM260.9 253.7l.5 2h-1z"/>
<path d="M296.5 345.2l.9 .4-1.3 1.6zM298.7 337.1l.4 2.1-1-.1z"/>
</g>
<g fill="none" stroke="#000" stroke-width=".34" stroke-dasharray="1.3 .6" stroke-dashoffset=".2">
<path d="M141.8 73.9a6.9 6.9 0 0 0-8.2-2 4.2 4.2 0 0 0-2.4 2M112.6 81.6a6.9 6.9 0 0 0-7.2 4.4 4.2 4.2 0 0 0-.3 3.1M115.3 91.7a2.35 2.35 0 0 1-4.1-.1 3.4 3.4 0 0 1 4.4-3.7 2.5 2.5 0 0 1-.3 3.8M117.9 98.7a23.5 23.5 0 0 0-4.6 11.3M133.5 89.7a23.5 23.5 0 0 0-11.3 4.7M136.5 82.9a2.35 2.35 0 0 1-2.8-2.9 3.4 3.4 0 0 1 5.8 .5 2.5 2.5 0 0 1-3 2.4M150.8 94.4a23.5 23.5 0 0 0-11.3-4.7M157.8 91.7a2.35 2.35 0 0 1 .1-4 3.4 3.4 0 0 1 3.7 4.4 2.5 2.5 0 0 1-3.8-.4M167.9 89.1a6.9 6.9 0 0 0-4.4-7.2 4.2 4.2 0 0 0-3.1-.3M97.4 107.7a6.9 6.9 0 0 0-2 8.2 4.2 4.2 0 0 0 2 2.4M106.5 113a2.35 2.35 0 0 1-3 2.8 3.4 3.4 0 0 1 .5-5.8 2.5 2.5 0 0 1 2.5 3M113.3 116a23.5 23.5 0 0 0 4.6 11.3"/>
<path d="M159.8 110a23.5 23.5 0 0 0-4.7-11.3M166.6 113a2.35 2.35 0 0 1 2.9-2.8 3.4 3.4 0 0 1-.5 5.7 2.5 2.5 0 0 1-2.4-2.9M175.6 118.3a6.9 6.9 0 0 0 2-8.2 4.2 4.2 0 0 0-2-2.4M105.1 136.9a6.9 6.9 0 0 0 4.4 7.2 4.2 4.2 0 0 0 3.1 .3M115.3 134.2a2.35 2.35 0 0 1-.1 4.1 3.4 3.4 0 0 1-3.8-4.4 2.5 2.5 0 0 1 3.9 .3M122.2 131.6a23.5 23.5 0 0 0 11.3 4.6M139.5 136.2a23.5 23.5 0 0 0 11.3-4.6M155.1 127.3a23.5 23.5 0 0 0 4.7-11.3M157.8 134.2a2.35 2.35 0 0 1 4 .1 3.4 3.4 0 0 1-4.4 3.8 2.5 2.5 0 0 1 .4-3.9M131.2 152.1a6.9 6.9 0 0 0 8.2 2 4.2 4.2 0 0 0 2.4-2M136.5 143a2.35 2.35 0 0 1 2.8 3 3.4 3.4 0 0 1-5.7-.5 2.5 2.5 0 0 1 2.9-2.5M160.4 144.4a6.9 6.9 0 0 0 7.2-4.4 4.2 4.2 0 0 0 .3-3.1"/>
</g>
<g fill="none" stroke="#000" stroke-width=".34" stroke-dasharray="1.3 .6">
<path d="M133.5 79.5v-.5M133.5 79v10.7M139.5 79.5v-.5M139.5 79v10.7M110.4 91.1l7.5 7.6M110.7 91.4l-.3-.3M113.6 94.3h.1M114.6 86.9l7.6 7.5M115 87.2l-.4-.3M117.8 90h.1M118 98.7h-.1M122.2 94.4h.1"/>
<path d="M133.5 83.5h.1M133.5 89.8v-.1M139.5 83.5h.1M139.5 89.8v-.1M150.8 94.4h.1M155.1 98.7h.1M155.2 90h.1M158.1 87.2l.3-.3M158.4 86.9l-7.6 7.5M159.5 94.3h.1M162.3 91.4l.3-.3M162.6 91.1l-7.5 7.6"/>
<path d="M103 116h-.4M103 110h-.4M113.3 116h.1M113.3 110h.1M124.4 116h.1M124.5 110h-.1M125.8 106.5l.1 .1M125.9 119.3l-.1 .1M130.2 102.4l-.1-.1M133.5 100.8v.2M139.5 101v-.2M143 102.3l-.1 .1"/>
<path d="M147.1 106.6l.1-.1M147.2 119.4h-.1M148.5 116h.2M148.7 110h-.2M159.7 116h.1M159.7 110h.1M166 116h.1M166 110h.1M170 110h.5M170 116h.5M170.5 116h-10.7M170.5 110h-10.7"/>
<path d="M110.4 134.9l7.5-7.6M110.7 134.5l-.3 .4M113.6 131.7h.1M114.6 139.1l7.6-7.5M115 138.8l-.4 .3M117.8 135.9h.1M118 127.3h-.1M122.2 131.5v.1M130.1 123.7v-.1M133.5 136.2h.1M133.5 125v.1M139.5 125.1v-.1"/>
<path d="M139.5 136.2h.1M142.9 123.6l.1 .1M150.8 131.5v.1M155.1 127.3h.1M155.2 135.9h.1M158.1 138.8l.3 .3M158.4 139.1l-7.6-7.5M159.5 131.7h.1M162.3 134.5l.3 .4M162.6 134.9l-7.5-7.6M133.5 142.4h.1M133.5 146.5v.4"/>
<path d="M133.5 146.9v-10.7M139.5 146.5v.4M139.5 142.4h.1M139.5 146.9v-10.7"/>
</g>
<g fill="none" stroke="#000" stroke-width=".34" stroke-dasharray="1.3 .6" stroke-dashoffset=".9">
<path d="M131.4 75.6l-.2-1.7M141.8 73.9l-.1 1.7M106.4 90.2l-1.3-1.1M112.6 81.6l1.1 1.3M159.3 82.9l1.1-1.3M167.9 89.1l-1.3 1.1M97.4 107.7l1.7 .1M99.1 118.1l-1.7 .2M173.9 107.8l1.7-.1M175.6 118.3l-1.7-.2M105.1 136.9l1.3-1.1M166.6 135.8l1.3 1.1"/>
<path d="M113.7 143.1l-1.1 1.3M131.2 152.1l.2-1.7M141.7 150.4l.1 1.7M160.4 144.4l-1.1-1.3"/>
</g>
<g fill="none" stroke="#000" stroke-width=".34" stroke-dasharray="1.3 .6" stroke-dashoffset=".1">
<path d="M133.5 79.5a4 4 0 0 0 6 0M110.7 91.4a4 4 0 0 0 4.3-4.2M111.6 92.3l14.3 14.3M133.5 80.8v20.2M157.2 88.1l-14.3 14.3M158.1 87.2a4 4 0 0 0 4.2 4.2M103 116a4 4 0 0 0 0-6M104.3 116h20.2M124.5 110h-20.2M125.9 119.3l-14.3 14.3M130.2 102.4l-14.3-14.3M139.5 101v-20.2"/>
<path d="M147.1 106.6l14.3-14.3M148.5 116h20.2M168.7 110h-20.2M170 110a4 4 0 0 0 0 6M115 138.8a4 4 0 0 0-4.3-4.3M115.9 137.9l14.3-14.3M133.5 125v20.2M142.9 123.6l14.3 14.3M161.4 133.6l-14.3-14.3M162.3 134.5a4 4 0 0 0-4.2 4.3M139.5 146.5a4 4 0 0 0-6 0M139.5 145.2v-20.2"/>
</g>
<g fill="none" stroke="#000" stroke-width=".34" stroke-dasharray="1.3 .6" stroke-dashoffset=".4">
<path d="M118 98.7l-4.4-4.4M122.2 94.4l-4.4-4.4M133.5 89.8v-6.3M139.5 89.8v-6.3M150.8 94.4l4.4-4.4M155.1 98.7l4.4-4.4M159.7 110h6.3M159.7 116h6.3M118 127.3l-4.4 4.4M122.2 131.5l-4.4 4.4M133.5 136.2v6.2M139.5 136.2v6.2"/>
<path d="M150.8 131.5l4.4 4.4M155.1 127.3l4.4 4.4"/>
</g>
<g fill="none" stroke="#000" stroke-width=".34" stroke-dasharray="1.3 .6" stroke-dashoffset=".6">
<path d="M131.5 76l2.1 5.4M106.9 90.4l5.2 2.3M116.2 88.6l-2.3-5.3M139.4 81.4l2.1-5.4M159.1 83.3l-2.3 5.3M160.9 92.7l5.3-2.3M99.6 118l5.3-2.1M104.9 110.1l-5.3-2.1M168.1 115.9l5.4 2.1M173.5 108l-5.4 2.1M112.1 133.3l-5.2 2.3M156.8 137.4l2.3 5.2"/>
<path d="M166.2 135.6l-5.3-2.3M113.9 142.6l2.3-5.2M133.6 144.6l-2.1 5.3M141.5 149.9l-2.1-5.3"/>
</g>
<path d="M454.3 75.6a37.7 37.7 0 0 0-17.7 7.3M429.3 90.2a37.7 37.7 0 0 0-7.3 17.6M482.2 82.9a37.7 37.7 0 0 0-17.6-7.3M422 118.1a37.7 37.7 0 0 0 7.3 17.7M496.8 107.8a37.7 37.7 0 0 0-7.3-17.6M489.5 135.8a37.7 37.7 0 0 0 7.3-17.7M436.6 143.1a37.7 37.7 0 0 0 17.7 7.3M464.6 150.4a37.7 37.7 0 0 0 17.6-7.3" fill="none" stroke="#000" stroke-width=".34" stroke-dasharray="6.3 1.3 1.3 1.3 1.3 1.3" stroke-dashoffset="-.1"/>
<path d="M464.8 73.9a39.5 39.5 0 0 1 18.5 7.7M435.5 81.6a39.5 39.5 0 0 1 18.6-7.7M490.9 89.1a39.5 39.5 0 0 1 7.6 18.6M420.3 107.7a39.5 39.5 0 0 1 7.7-18.6M498.5 118.3a39.5 39.5 0 0 1-7.6 18.6M428 136.9a39.5 39.5 0 0 1-7.7-18.6M454.1 152.1a39.5 39.5 0 0 1-18.6-7.7M483.3 144.4a39.5 39.5 0 0 1-18.5 7.7" fill="none" stroke="#000" stroke-width=".34" stroke-dasharray="6.3 1.3 1.3 1.3 1.3 1.3" stroke-dashoffset="-.6"/>
<path d="M477.2 113a17.8 17.8 0 0 0-26.2-15.7 17.8 17.8 0 0 0-1.4 30.5 17.8 17.8 0 0 0 27.5-13.2l.1-1.6" fill="none" stroke="#000" stroke-width=".34" stroke-dasharray="6.3 1.3 1.3 1.3 1.3 1.3" stroke-dashoffset="4.4"/>
<text font-size="9.7" x="488.5" y="407.7">DRG No: BIEB830-14 A</text>
<g font-size="6.9">
<text x="133" y="56">A</text>
<text x="128.5" y="163.7">A</text>
<text x="275.6" y="184.5">SECTION A-A</text>
<text x="359.6" y="371.9">X-28MCA-750</text>
</g>
<g font-size="4.8">
<text x="458.1" y="54">6</text>
<text x="109.5" y="64.8" transform="rotate(69 109.5 64.8)">R12</text>
<text x="308.4" y="62.1">30</text>
<text x="269.7" y="66">4</text>
<text x="316.4" y="69.6">14</text>
<text x="161" y="72.1" transform="rotate(-58 161 72.1)">R22,5</text>
<text x="182" y="75.2">Month and year</text>
<text x="285.2" y="82.5" transform="rotate(-32 285.2 82.5)">R6</text>
<text x="468.9" y="83.2" transform="rotate(-90 468.9 83.2)">3</text>
<text x="501.7" y="86.2">0.05 +0.02 deep ventgrooves</text>
<text x="192.9" y="91">Pairnumber 4 high</text>
<text x="511.5" y="101.4">1 deep</text>
<text x="346" y="112.9" transform="rotate(-90 346 112.9)">25</text>
<text x="76.4" y="115.6" transform="rotate(-90 76.4 115.6)">32</text>
<text x="86.5" y="119.9" transform="rotate(-90 86.5 119.9)">9,6</text>
<text x="246.6" y="119.5" transform="rotate(-90 246.6 119.5)">46,9</text>
<text x="281.8" y="120" transform="rotate(67 281.8 120)">45°</text>
<text x="409" y="130.1" transform="rotate(67 409 130.1)">45°</text>
<text x="53.6" y="137.7">Stamping 4 high</text>
<text x="289.1" y="145.7" transform="rotate(45 289.1 145.7)">6</text>
<text x="121.4" y="154.9">25</text>
<text x="259.6" y="156.3" transform="rotate(45 259.6 156.3)">30°</text>
<text x="286.9" y="167.6" transform="rotate(-45 286.9 167.6)">9,5</text>
<text x="290.3" y="223.1">57</text>
<text x="274.4" y="231.1">16</text>
<text x="310.4" y="231.1">26</text>
<text x="272.9" y="240">13</text>
<text x="333" y="239.1">12,7</text>
<text x="286" y="244.6" transform="rotate(-33 286 244.6)">1 X 45°</text>
<text x="454.2" y="258.2">2,5</text>
<text x="483.9" y="262.5" transform="rotate(-90 483.9 262.5)">2,5</text>
<text x="294.7" y="274.7" transform="rotate(-62 294.7 274.7)">R1</text>
<text x="454.1" y="287.2">Metal match</text>
<text x="251.8" y="292.6" transform="rotate(-90 251.8 292.6)">89</text>
<text x="348.9" y="292.6" transform="rotate(-90 348.9 292.6)">62</text>
<text x="356.9" y="292.6" transform="rotate(-90 356.9 292.6)">80</text>
<text x="259.8" y="299.2" transform="rotate(-90 259.8 299.2)">77,8</text>
<text x="341" y="297.2" transform="rotate(-90 341 297.2)">50</text>
<text x="305.8" y="329.8">R1</text>
<text x="328.5" y="329.8">R1</text>
<text x="256.6" y="343.4" transform="rotate(-45 256.6 343.4)">R2</text>
<text x="296.2" y="345.5" transform="rotate(-75 296.2 345.5)">30°</text>
<text x="525.1" y="343.9">INVERT CENTRE :</text>
<text x="524.4" y="349.4">'H' DIMENSION :</text>
<text x="524.8" y="359.8">SCALE</text>
<text x="524.8" y="354.6">ASSEMBLY</text>
<text x="542.4" y="359.8">: 1:1</text>
<text x="558.9" y="354.6">:</text>
<text x="274.3" y="369.6">DO NOT SCALE DRAWING</text>
<text x="488.5" y="370.1">Rev A Weight was 480gr</text>
<text x="212.3" y="374.9">BIEBOUW BVBA</text>
<text x="285.5" y="374.1">IF IN DOUBT ASK</text>
<text x="333.7" y="372.4">JOB NAME</text>
<text x="212.3" y="379.5">INDUSTRIESTRAAT 17</text>
<text x="212.3" y="384">B-8755 Ruiselede</text>
<text x="340.8" y="380.8">ITEM</text>
<text x="359.3" y="381.1">BAFFLE</text>
<text x="437.8" y="381.2">QUANTITY</text>
<text x="334.2" y="387.5">CUSTOMER</text>
<text x="359.3" y="387.9">ELIVOZO</text>
<text x="439.3" y="388">REF. NO.</text>
<text x="212.3" y="393">Tel.:+32(0)51 686714</text>
<text x="333.8" y="395.1">ORDER NO.</text>
<text x="359.3" y="395.1">20190040</text>
<text x="436.6" y="395.1">DRAWN BY</text>
<text x="524.6" y="394.7">REVISIONS</text>
<text x="212.3" y="397.6">Fax.:+32(0)51 689182</text>
<text x="212.3" y="402.1">Email: info@biebouw.com</text>
<text x="334.9" y="402.8">MATERIAL</text>
<text x="359.3" y="402.7">CI</text>
<text x="436.6" y="402.1">CHECKED BY</text>
<text x="334.8" y="410.2">MACHINE</text>
<text x="359.3" y="410.1">BB DG 5 1/2</text>
<text x="442.2" y="410.3">DATE</text>
<text x="462.3" y="410.2">23/05/2019</text>
</g>
<g font-size="4.1">
<text x="462.4" y="380.8">32</text>
<text x="462.3" y="394.7">JBB</text>
</g>
<g font-size="3.5">
<text x="246.6" y="107.7" transform="rotate(-90 246.6 107.7)">0</text>
<text x="82.6" y="112.6" transform="rotate(-90 82.6 112.6)">+0,1</text>
<text x="86.5" y="110.6" transform="rotate(-90 86.5 110.6)">0</text>
<text x="242.7" y="109.7" transform="rotate(-90 242.7 109.7)">+0,05</text>
<text x="296.7" y="223.1">±0,05</text>
<text x="343.2" y="239.1">-0,05</text>
<text x="344.8" y="235.2">0</text>
<text x="255.9" y="287.3" transform="rotate(-90 255.9 287.3)">0</text>
<text x="259.8" y="288.9" transform="rotate(-90 259.8 288.9)">-0,05</text>
<text x="337.1" y="289.3" transform="rotate(-90 337.1 289.3)">0</text>
<text x="341" y="290.8" transform="rotate(-90 341 290.8)">-0,10</text>
</g>
<g font-size="2.8">
<text x="276" y="379.1">TOLERANCES UNLESS OTHERWISE SPECIFIED</text>
<text x="282.8" y="382.1">DIMS: 0.0 ± 0.2 DIMS: 0.00 ± 0.05</text>
<text x="277.2" y="388.5">ACCORDANCE TO STANDARD PRACTICE</text>
<text x="281.2" y="385.5">REMOVE BURRS &amp; SHARP EDGES IN</text>
<text x="313" y="396.5">THIRD ANGLE</text>
<text x="313.2" y="399.5">PROJECTION</text>
<text x="293.3" y="407.4">SURFACE FINISH</text>
<text x="273.7" y="410.3">CAST:</text>
<text x="286.8" y="410.3">ROUGH:</text>
<text x="301.5" y="410.3">FINE:</text>
<text x="314.8" y="410.3">POLISH:</text>
</g>
</svg>
